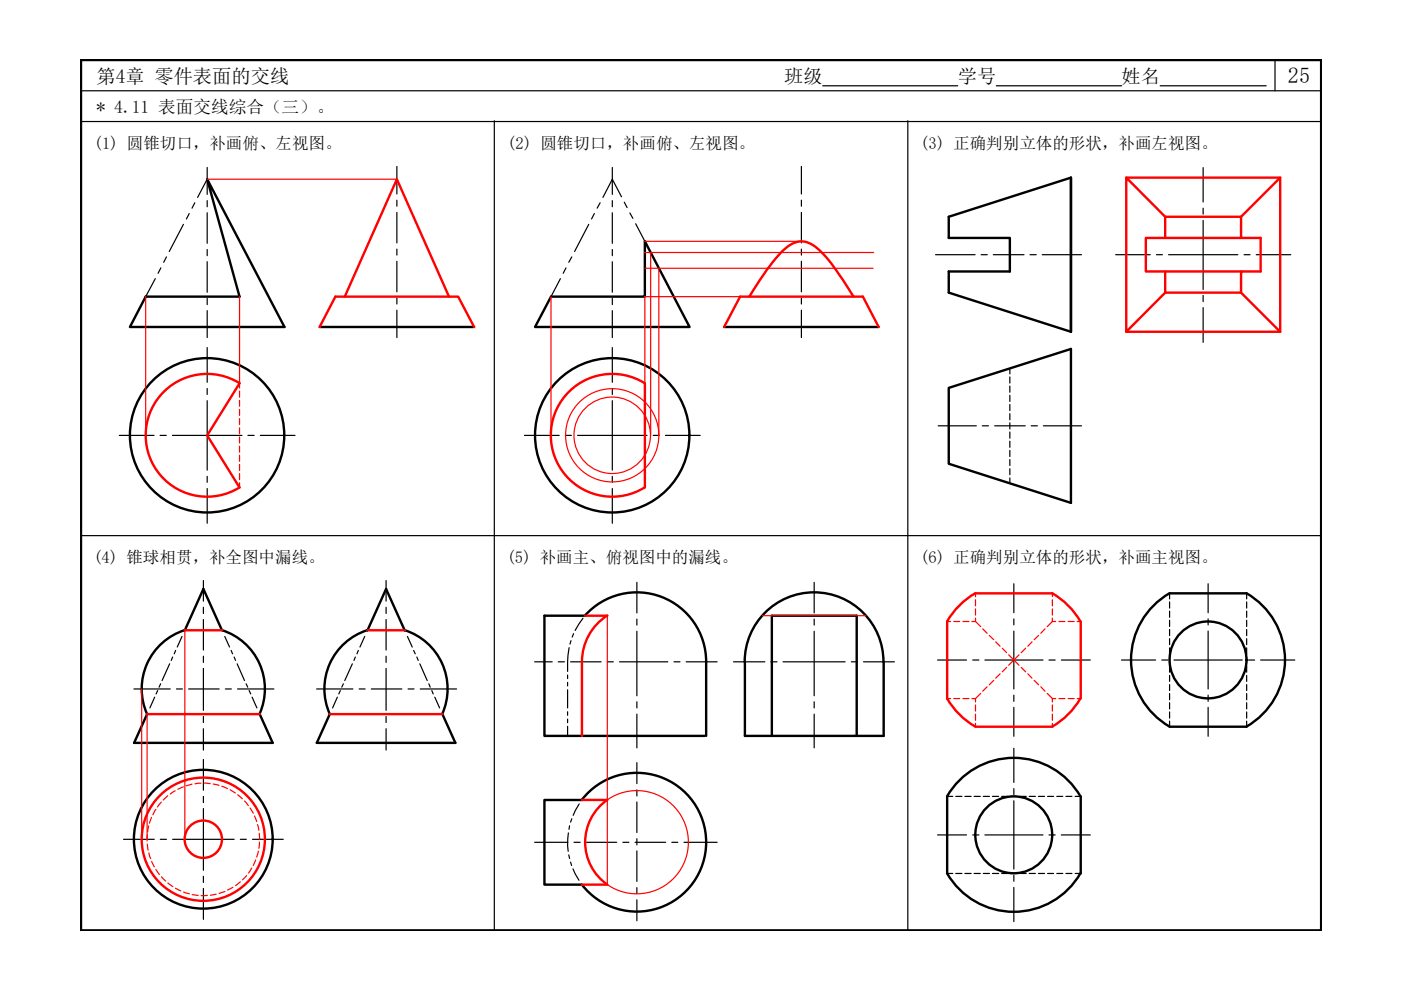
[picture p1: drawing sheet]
<svg xmlns="http://www.w3.org/2000/svg" width="297mm" height="210mm" viewBox="0 0 297 210" stroke-linecap="round" stroke-linejoin="round" font-family="sans-serif">
<!-- layer: 0 -->
<path d="M17.2 12.7h262.9v184.6h-262.9z" fill="none" stroke="#000" stroke-width=".51"/>
<path d="M17.2 19.2h262.9M174.4 18.2h28.7M211.2 18.2h26.6M246 18.2h22.5M270.3 12.7v6.5M17.2 25.8h262.9M104.8 25.8v171.5M192.5 25.8v171.5M17.2 113.6h262.9" fill="none" stroke="#000" stroke-width=".25"/>
<g fill="none" stroke="#000" stroke-width=".51">
<path d="M43.9 38l16.4 31.3h-32.8l3.4-6.4h19.9zM201.2 46l25.9-8.3v32.6l-25.9-8.3v-4.4h12.9v-7.2h-12.9zM67.8 69.3h32.7M116.8 62.9h19.9v-11.7l9.5 18.1h-32.8zM153.5 69.3h32.8M201.2 82.2l25.9-8.2v32.6l-25.9-8.3zM77.9 133.6a13.1 13.1 0 0 0-8 17.8M77.9 133.6l4-8.7 3.9 8.7M85.8 133.6a13.1 13.1 0 0 1 8 17.8M124 130.5a14.7 14.7 0 0 1 16.3-3.9 14.7 14.7 0 0 1 9.4 13.7v15.7M124.1 130.5h-8.7v25.5h34M264.3 125.8a16.3 16.3 0 0 1 0 28.3"/>
<path d="M264.3 125.8h-16.3a16.3 16.3 0 0 0 0 28.3M31.2 151.4a13.1 13.1 0 0 1 8-17.8l3.9-8.7 4 8.7a13 13 0 0 1 7.9 17.8M31.2 151.4l-2.8 6.1h29.4l-2.7-6.1M69.9 151.4l-2.7 6.1h29.3l-2.7-6.1M157.9 140.3a14.7 14.7 0 0 1 14.7-14.7 14.7 14.7 0 0 1 14.7 14.7M157.9 140.3v15.7h29.5v-15.7M163.6 156v-25.5h18v25.5M248 154.1h16.3M123.4 169.6a14.7 14.7 0 0 1 21.6-1.9 14.7 14.7 0 0 1 0 21.7 14.7 14.7 0 0 1-21.6-1.8M123.4 169.6h-8v18h8M200.8 168.8a16.3 16.3 0 0 1 28.3 0M200.8 168.9v16.3"/>
<path d="M229.1 168.9v16.3M200.8 185.2a16.3 16.3 0 0 0 28.3 0"/>
<circle cx="43.9" cy="92.3" r="16.4"/>
<circle cx="129.8" cy="92.3" r="16.4"/>
<circle cx="256.1" cy="139.9" r="8.2"/>
<circle cx="43.1" cy="177.9" r="14.7"/>
<circle cx="214.9" cy="177" r="8.2"/>
</g>
<g fill="none" stroke="#000" stroke-width=".25">
<path d="M43.9 35.5v5.7M84.1 35.3v5.8M129.8 35.5v5.7M169.9 35.3v5.8M255.1 35.5v7.3M43.9 42.5v1.3M43.9 45.1v6.5M43.9 52.9v1.3M43.9 55.5v6.5M84.1 42.4v1.3M84.1 45v6.5M84.1 52.8v1.3"/>
<path d="M84.1 55.4v6.5M129.8 42.5v1.3M129.8 45.1v6.5M129.8 52.9v1.3M129.8 55.5v6.5M169.9 42.4v1.3M169.9 45v6.5M169.9 52.8v1.3M169.9 55.4v6.5M198.4 54h8.3M208 54h1.3M210.6 54h6.5"/>
<path d="M218.4 54h1.3M221 54h8.3M236.5 54h7.4M245.2 54h1.3M247.8 54h14.7M255.1 46.7v14.7M255.1 44.1v1.3M263.8 54h1.2M266.3 54h7.4M43.9 63.3v1.3M43.9 65.9v5.7M43.9 73.7v7.4"/>
<path d="M84.1 63.2v1.3M84.1 65.8v5.8M129.8 63.3v1.3M129.8 65.9v5.7M129.8 73.7v7.4M169.9 63.2v1.3M169.9 65.8v5.8M255.1 62.6v1.4M255.1 65.2v7.4M25.3 92.3h7.4M33.9 92.3h1.3M36.6 92.3h14.7"/>
<path d="M43.9 84.9v14.8M43.9 82.4v1.2M52.6 92.3h1.3M55.2 92.3h7.4M111.2 92.3h7.4M119.9 92.3h1.2M122.5 92.3h14.7M129.8 84.9v14.8M129.8 82.4v1.2M138.5 92.3h1.3M141.1 92.3h7.3M198.9 90.3h8.1"/>
<path d="M208.3 90.3h1.3M210.9 90.3h6.5M218.6 90.3h1.3M221.2 90.3h8.1M43.9 101v1.3M43.9 103.6v7.3M129.8 101v1.3M129.8 103.6v7.3M43.1 123.1v4.4M43.1 128.8v1.3M43.1 131.3v6.5M43.1 139.1v1.3"/>
<path d="M81.9 123.1v4.4M81.9 128.8v1.3M81.9 131.3v6.5M81.9 139.1v1.3M135 133.8v13.7M135 123.5v6.4M135 131.3v1.2M172.6 133.8v13.7M172.6 123.5v6.4M172.6 131.3v1.2M198.8 139.9h6.1M206.2 139.9h1.3"/>
<path d="M208.8 139.9h12.3M215 133.8v12.3M215 123.8v6.1M215 131.2v1.3M222.4 139.9h1.3M225 139.9h6.2M237.8 139.9h7.2M246.3 139.9h1.3M248.9 139.9h14.5M256.1 133.8v12.3M256.1 123.8v6.1M256.1 131.2v1.3"/>
<path d="M264.7 139.9h1.3M267.3 139.9h7.2M28.4 146.1h7.7M37.4 146.1h1.3M40 146.1h6.5M43.1 141.7v8.9M43.1 151.9v1.3M43.1 154.5v4.5M47.8 146.1h1.3M50.4 146.1h7.7M67.1 146.1h7.7M76.1 146.1h1.3"/>
<path d="M78.7 146.1h6.5M81.9 141.7v8.9M81.9 151.9v1.3M81.9 154.5v4.5M86.5 146.1h1.3M89.1 146.1h7.7M113.4 140.3h3.7M118.3 140.3h1.4M121 140.3h6.5M128.7 140.3h1.3M131.3 140.3h10.3M135 148.8v1.3"/>
<path d="M135 151.4v7.2M142.9 140.3h1.3M145.5 140.3h6.5M155.5 140.3h6.7M163.4 140.3h1.3M166 140.3h13.2M172.6 148.8v1.3M172.6 151.4v7.2M180.5 140.3h1.3M183.1 140.3h6.5M215 147.4v1.3M215 150v6.1"/>
<path d="M215 158.7v7.2M256.1 147.4v1.3M256.1 150v6.1M26.2 178h6.5M34 178h1.3M36.6 178h13M43.1 171.4v13.1M43.1 161v6.5M43.1 168.9v1.3M51 178h1.2M53.5 178h6.6M113.4 178.6h7"/>
<path d="M121.7 178.6h1.3M124.3 178.6h6.5M132.1 178.6h1.2M134.6 178.6h6.5M135 161.7v4.4M135 167.5v1.3M135 170v6.5M135 177.8v1.3M142.4 178.6h1.3M145 178.6h7M198.8 177h6.1M206.2 177h1.3"/>
<path d="M208.8 177h12.3M215 169.8v14.5M215 167.2v1.3M222.4 177h1.3M225 177h6.2M43.1 185.8v1.3M43.1 188.4v6.5M135 180.4v6.5M135 188.2v1.3M135 190.8v4.4M215 185.6v1.2M215 188.2v7.2"/>
</g>
<g fill="none" stroke="#000" stroke-width=".25">
<path d="M43.9 38l-2 3.9M32.9 59.1l-2 3.8M34.1 56.8l-.6 1.1M35.3 54.5l-.6 1.1M38.9 47.6l-3 5.7M40.1 45.3l-.6 1.1M41.3 43l-.6 1.1M118.8 59.1l-2 3.8M120 56.8l-.6 1.1M121.2 54.5l-.6 1.1M124.8 47.6l-3 5.7M126 45.3l-.6 1.1"/>
<path d="M127.2 43l-.6 1.1M131.8 41.7l-2-3.7-2 3.9M132.4 42.9l.6 1.1M133.5 45.2l.7 1.1M134.8 47.4l1.9 3.8"/>
</g>
<g fill="none" stroke="#000" stroke-width=".25">
<path d="M214.1 78.1v1.2M214.1 79.9v1.3M214.1 81.9v1.3M214.1 83.8v1.3M214.1 85.8v1.3M214.1 87.7v1.3M214.1 89.6v1.4M214.1 91.6v1.3M214.1 93.5v1.4M214.1 95.5v1.3M214.1 97.4v1.3M214.1 99.4v1.3"/>
<path d="M214.1 101.3v1.2M248 125.8v1.2M248 127.6v1.3M248 129.6v1.3M248 131.5v1.3M248 133.5v1.3M248 135.4v1.3M248 137.4v1.2M248 139.3v1.3M264.3 125.8v1.2M264.3 127.6v1.3M264.3 129.6v1.3"/>
<path d="M264.3 131.5v1.3M264.3 133.5v1.3M264.3 135.4v1.3M264.3 137.4v1.2M264.3 139.3v1.3M248 141.3v1.2M248 143.2v1.3M248 145.1v1.3M248 147.1v1.3M248 149v1.3M248 150.9v1.4M248 152.9v1.2"/>
<path d="M264.3 141.3v1.2M264.3 143.2v1.3M264.3 145.1v1.3M264.3 147.1v1.3M264.3 149v1.3M264.3 150.9v1.4M264.3 152.9v1.2M200.8 168.9h1.2M202.6 168.9h1.3M204.6 168.9h1.3M206.5 168.9h1.3M208.5 168.9h1.3"/>
<path d="M210.4 168.9h1.3M212.4 168.9h1.3M214.3 168.9h1.3M216.3 168.9h1.3M218.2 168.9h1.3M220.2 168.9h1.3M222.1 168.9h1.3M224.1 168.9h1.2M226 168.9h1.3M228 168.9h1.1M200.8 185.2h1.2M202.6 185.2h1.3"/>
<path d="M204.6 185.2h1.3M206.5 185.2h1.3M208.5 185.2h1.3M210.4 185.2h1.3M212.4 185.2h1.3M214.3 185.2h1.3M216.3 185.2h1.3M218.2 185.2h1.3M220.2 185.2h1.3M222.1 185.2h1.3M224.1 185.2h1.2M226 185.2h1.3"/>
<path d="M228 185.2h1.1"/>
</g>
<!-- layer: 0 -->
<path d="M104.8 25.8h.1M192.5 25.8h.1" fill="none" stroke="#000" stroke-width=".21"/>
<g fill="none" stroke="#000" stroke-width=".25">
<path d="M36.6 139.3l-.3 .7M37.2 137.9l-.3 .7M38.6 134.9l-1 2.3M47.7 134.9l1 2.3M49 137.9l.3 .7M49.6 139.3l.3 .7M75.3 139.3l-.3 .7M76 137.9l-.3 .7M77.3 134.9l-1 2.3M86.4 134.9l1 2.3M87.7 137.9l.3 .7M88.4 139.3l.3 .7"/>
<path d="M120.7 137.3a19.2 19.2 0 0 0-.4 5.1M121.1 135.8l-.3 .8M121.6 134.4l-.3 .7M123.6 131.1l-1.7 2.6M32.8 147.8l-1 2.3M33.4 146.4l-.3 .7M34.1 145l-.4 .7M36 140.7l-1.6 3.6M50.3 140.7l1.5 3.6M52.2 145l.3 .7M52.8 146.4l.4 .7M53.5 147.8l1 2.3"/>
<path d="M71.5 147.8l-1 2.3M72.2 146.4l-.4 .7M72.8 145l-.3 .7M74.7 140.7l-1.6 3.6M89 140.7l1.6 3.6M90.9 145l.3 .7M91.6 146.4l.2 .7M92.2 147.8l1 2.3M120.3 143.1v.8M120.3 144.7v.7M120.3 146.2v3.9M120.3 150.9v.8"/>
<path d="M120.3 152.5v.7M120.3 154v2M120.5 176.6l-.2 2.7 .2 1.2M120.8 175.1l-.2 .7M121.2 173.6l-.2 .7M122.8 170.5l-1.3 2.4M120.6 181.3l.2 .7M121 182.8l.2 .7M121.5 184.2l1.3 2.4"/>
</g>
<g fill="none" stroke="#f00" stroke-width=".25">
<path d="M43.9 38h40.2M136.7 51.2h33.2M136.7 53.5h48.5M136.7 56.9h48.4M138 53.5v38.8M139.7 56.9v35.4M30.9 62.9v29.4M50.8 62.9v19.4M116.8 62.9v29.4M156.9 62.9h-20.2v18.4M50.8 82.9v1.3M50.8 84.9v1.2"/>
<path d="M50.8 86.8v1.3M50.8 88.8v1.2M50.8 90.7v1.3M50.8 92.7v1.2M50.8 94.6v1.3M50.8 96.5v1.3M50.8 98.5v1.3M50.8 100.4v1.3M50.8 102.3v1.1M39.2 133.6v44.4M128.8 130.5v57.1M161.7 130.5h21.9"/>
<path d="M200.8 131.8h.7M202.2 131.8h1.3M204.2 131.8h1.2M206.1 131.8h.7M206.8 131.8l1.1 1.1M206.8 125.8v.7M206.8 127.2v1.3M206.8 129.1v1.3M206.8 131v.8M208.4 133.3l.9 1M209.7 134.7l1 .9M211.1 136.1l.9 .9"/>
<path d="M212.5 137.4l.9 1M213.9 138.8l1.1 1.1-1.1 1.1M216.1 138.8l-1.1 1.1 1.1 1.1M217.5 137.4l-1 1M218.8 136.1l-.9 .9M220.2 134.7l-.9 .9M221.6 133.3l-.9 1M223.1 131.8l-1.1 1.1M223.1 125.8v.7M223.1 127.2v1.3M223.1 129.1v1.3M223.1 131v.8"/>
<path d="M223.1 131.8h.7M224.5 131.8h1.3M226.5 131.8h1.2M228.4 131.8h.7M30 146.1v31.9M31.2 151.4v26.6M200.8 148.1h.7M202.2 148.1h1.3M204.2 148.1h1.2M206.1 148.1h.7M206.8 148.1v.7M206.8 149.5v1.3"/>
<path d="M206.8 151.4v1.3M206.8 153.4v.7M207.9 147l-1.1 1.1M209.3 145.6l-.9 .9M210.7 144.3l-1 .9M212 142.9l-.9 .9M213.4 141.5l-.9 .9M216.5 141.5l1 .9M217.9 142.9l.9 .9M219.3 144.3l.9 .9M220.7 145.6l.9 .9M222 147l1.1 1.1"/>
<path d="M223.1 148.1v.7M223.1 149.5v1.3M223.1 151.4v1.3M223.1 153.4v.7M223.1 148.1h.7M224.5 148.1h1.3M226.5 148.1h1.2M228.4 148.1h.7M31.2 177v1.3M31.2 179l.2 1.2M31.5 175.1l-.2 1.3M32.1 173.3l-.4 1.2"/>
<path d="M33 171.6l-.6 1.1M34.2 170.1l-.8 1M35.5 168.7l-.9 .9M37.2 167.7l-1.1 .6M38.9 166.8l-1.2 .5M40.7 166.3l-1.2 .3M42.6 166.1l-1.3 .1M43.3 166.1h1.3M45.2 166.2l1.2 .3M47 166.7l1.2 .5M48.8 167.5l1.1 .6M50.4 168.5l1 .9"/>
<path d="M51.8 169.8l.8 1M53 171.3l.7 1.1M54 173l.4 1.2M54.6 174.8l.3 1.3M55 176.7l.1 1.3M55 178.5l-.1 1.4M128.7 169.6a10.9 10.9 0 0 1 17.3 9 10.9 10.9 0 0 1-17.3 8.9M31.6 180.8l.3 1.3M32.2 182.7l.5 1.1M33 184.3l.8 1.1M34.2 185.9l.9 .9M35.6 187.2l1 .8"/>
<path d="M37.2 188.3l1.1 .6M38.9 189.1l1.3 .4M40.8 189.7l1.2 .2M44 189.9h-1.3M45.8 189.6l-1.2 .2M47.7 189l-1.2 .4M49.4 188.1l-1.2 .6M51 187l-1.1 .8M52.3 185.6l-.9 .9M53.4 184.1l-.7 1M54.2 182.3l-.5 1.2M54.8 180.5l-.4 1.2"/>
<circle cx="129.8" cy="92.3" r="9.9"/>
<circle cx="129.8" cy="92.3" r="8.1"/>
</g>
<g fill="none" stroke="#f00" stroke-width=".51">
<path d="M238.8 37.7l8.2 8.3v4.4h-4.1v7.2h4.1v4.4l-8.2 8.3zM238.8 37.7h32.6M247 50.4h16.1M247 46h16.1M247 57.6h16.1M67.8 69.3l3.3-6.4h26l3.4 6.4M73.1 62.9l11-24.9 11.1 24.9M153.5 69.3l3.4-6.4h26.1l3.3 6.4M158.9 62.9a43.6 43.6 0 0 1 8-10.5 4.5 4.5 0 0 1 6.6 .4 35.7 35.7 0 0 1 6.2 8.1l1.3 2M238.8 70.3h32.6M247 62h16.1v-4.4h4.2v-7.2h-4.2v-4.4l8.3-8.3v32.6l-8.3-8.3M35 82.8a13 13 0 0 1 15.8-1.6l-6.9 11.1 6.9 11a13 13 0 0 1-17.2-3.1 13 13 0 0 1 1.4-17.4z"/>
<path d="M120.9 82.8a13 13 0 0 1 15.8-1.6v22.1a13 13 0 0 1-17.2-3.1 13 13 0 0 1 1.4-17.4zM39.2 133.6h7.9M77.9 133.6h7.9M124.1 130.5h4.7M128.7 130.5a11.6 11.6 0 0 0-5.3 9.8v15.7M200.8 131.8v16.3M206.8 125.8a16.3 16.3 0 0 0-6 6M206.8 125.8h16.3M223.1 125.8a16.3 16.3 0 0 1 6 6M229.1 131.8v16.3M31.2 151.4h23.9M69.9 151.4h23.9"/>
<path d="M200.8 148.1a16.3 16.3 0 0 0 6 6M206.8 154.1h16.3M229.1 148.1a16.3 16.3 0 0 1-6 6M123.4 169.6h5.3a10.9 10.9 0 0 0 0 17.9M123.4 187.6h5.4"/>
<circle cx="43.1" cy="177.9" r="13.1"/>
<circle cx="43.1" cy="177.9" r="4"/>
</g>
<text font-size="4.7" x="273.1" y="17.6">25</text>
<g font-size="4.1">
<text x="20.5" y="17.6">第4章 零件表面的交线</text>
<text x="166.3" y="17.6">班级</text>
<text x="203.1" y="17.6">学号</text>
<text x="237.8" y="17.6">姓名</text>
</g>
<text font-size="3.7" x="20.5" y="23.9">* 4.11 表面交线综合（三）。</text>
<g font-size="3.5">
<text x="19.9" y="31.7">(1) 圆锥切口，补画俯、左视图。</text>
<text x="107.6" y="31.7">(2) 圆锥切口，补画俯、左视图。</text>
<text x="195.1" y="31.7">(3) 正确判别立体的形状，补画左视图。</text>
<text x="19.8" y="119.5">(4) 锥球相贯，补全图中漏线。</text>
<text x="107.4" y="119.5">(5) 补画主、俯视图中的漏线。</text>
<text x="195.1" y="119.5">(6) 正确判别立体的形状，补画主视图。</text>
</g>
</svg>
